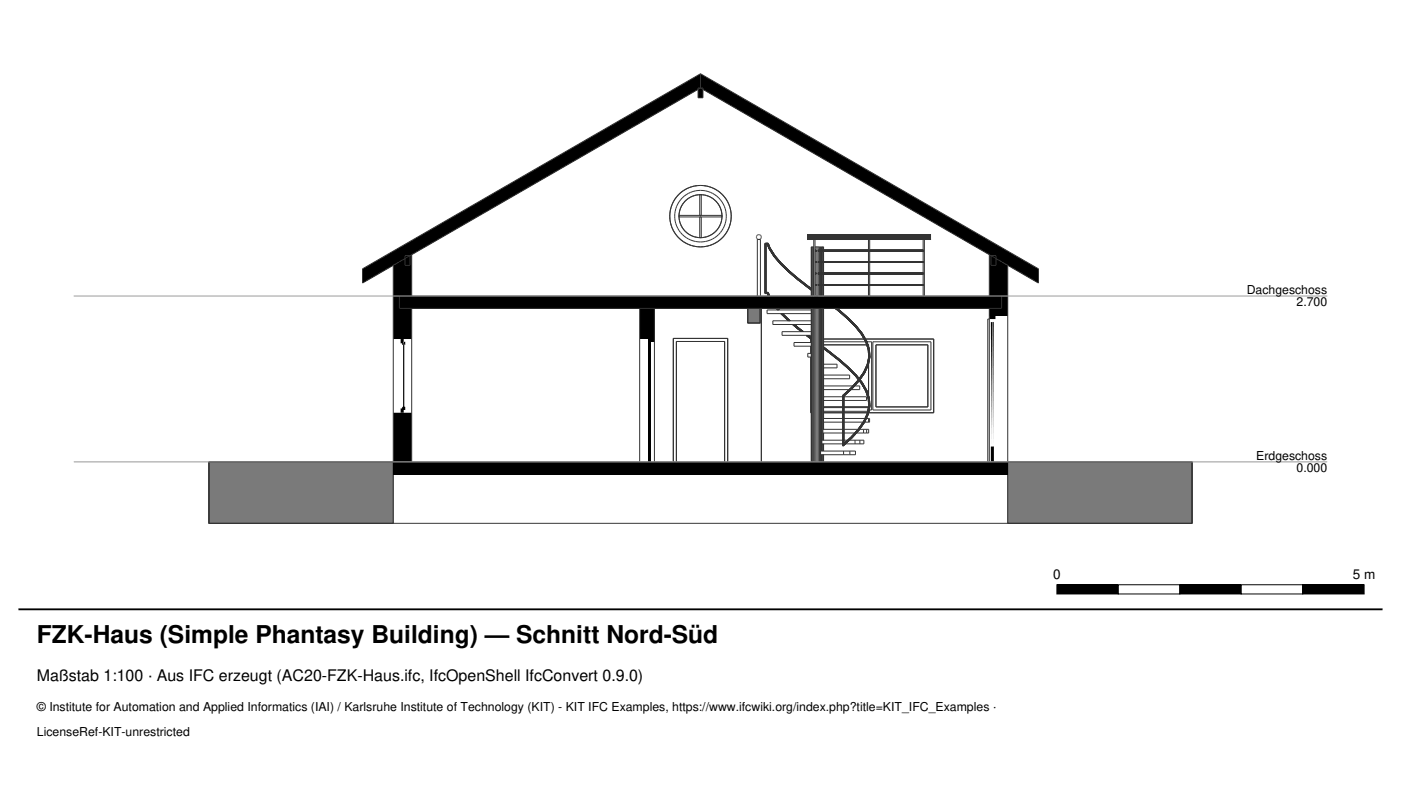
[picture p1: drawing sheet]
<svg xmlns="http://www.w3.org/2000/svg" width="228mm" height="129mm" viewBox="0 0 228 129" stroke-linecap="round" stroke-linejoin="round" font-family="sans-serif">
<path d="M34 75.2h30v10h-30z" fill-rule="evenodd" fill="#7a7a7a"/>
<path d="M34 75.2h30v10h-30z" fill="none" stroke="#222" stroke-width=".16"/>
<path d="M164 75.2h30v10h-30z" fill-rule="evenodd" fill="#7a7a7a"/>
<path d="M164 75.2h30v10h-30z" fill="none" stroke="#222" stroke-width=".16"/>
<path d="M104.1 50.2h2.4v4.9h-2.4zM105.5 55.1h1v.5h-1z" fill="#000"/>
<path d="M105.7 55.6v19.6" fill="none" stroke="#000" stroke-width=".4"/>
<path d="M121.7 50.2h2v2.4h-2z" fill-rule="evenodd" fill="#7a7a7a"/>
<path d="M121.7 50.2h2v2.4h-2z" fill="none" stroke="#222" stroke-width=".16"/>
<g fill="#000">
<path d="M114 12.5l55 31.7v1.9l-55-31.8zM59 43.8l55-31.8v2.3l-55 31.8zM113.6 14.3h.8v1.6h-.8zM59 44.2l55-31.7v1.8l-55 31.8zM65.9 41.6h.8v1.6h-.8zM64 43.2l3-1.7v6.7h-3zM161 48.2h3v3.2h-3zM161 41.5l3 1.7v5h-3zM161.3 41.6h.8v1.6h-.8zM65 48.2h98v2h-98zM114 12l55 31.8v2.3l-55-31.8zM64 75.2h100v2h-100z"/>
<path d="M172 95.2h10v1.5h-10z"/>
<path d="M65.2 55.2h.5v.9h.3v-.5h-.3l.1 .5v10.1h.2v.5h-.3v.5h-.5v-.7h.3v-.3h.1v-10.1h-.1v-.2h-.3zM65.7 66.2h.1l-.1 .5zM65.5 66.5h.2zM65.5 55.9h.2zM65.6 66.2h.1zM65.6 56.1h.1z"/>
<path d="M161 51.4h1v.5h-1zM161.8 51.9v.5h-.2v20.3h-.3v2.5h.5v-2.5h-.2zM161.3 51.9l.1 20.8v-20.3h-.1zM161.4 52.4l.1 20.3zM161.5 52.4v20.3z"/>
<path d="M64 67.2v8h3v-8zM64 48.2v7h3v-7z"/>
</g>
<g fill="none" stroke="#333" stroke-width=".16">
<path d="M113.6 14.3h.8v1.6h-.8zM114 12v2.3M114 12l-55 31.8v2.3l55-31.8M114 12l55 31.8v2.3l-55-31.8M109 35.2v.5M109 34.7v.5M109 35.7l.1 .5M109.1 34.2l-.1 .5M109.1 36.2l.1 .4M109.2 33.7l-.1 .5M109.2 36.6l.2 .5M109.4 33.3l-.2 .4"/>
<path d="M109.4 37.1l.2 .4M109.6 32.8l-.2 .5M109.6 37.5l.2 .5M109.8 32.4l-.2 .4M109.8 38l.3 .4M110.1 32l-.3 .4M110.1 38.4l.4 .3M110.5 31.7l-.4 .3M110.5 38.7l.3 .4M110.5 35.2a3.5 3.5 0 0 0 3.5 3.5M110.5 35.2v.1h7v-.1M110.5 35.2v-.1h7v.1"/>
<path d="M110.8 31.3l-.3 .4M110.8 39.1l.4 .2M111.2 31l-.4 .3M111.2 39.3l.4 .3M111.6 30.8l-.4 .2M111.6 39.6l.5 .2M112.1 30.6l-.5 .2M112.1 39.8l.4 .2M112.5 30.4l-.4 .2M112.5 40l.5 .1M113 30.3l-.5 .1M113.5 30.2l-.5 .1"/>
<path d="M113.9 35.3v3.4h.1M114 30.2h-.5M114 30.2h.5M114 31.7a3.5 3.5 0 0 0-3.5 3.5M114 31.7a3.5 3.5 0 0 1 3.5 3.5M114 31.7h.1v3.4M114 31.7h-.1v3.4M114.1 35.3v3.4h-.1M114.5 30.2l.5 .1M115 30.3l.5 .1M115.5 30.4l.4 .2M115.5 40l-.5 .1"/>
<path d="M115.9 30.6l.5 .2M115.9 39.8l-.4 .2M116.4 30.8l.4 .2M116.4 39.6l-.5 .2M116.8 31l.4 .3M116.8 39.3l-.4 .3M117.2 31.3l.3 .4M117.2 39.1l-.4 .2M117.5 35.2a3.5 3.5 0 0 1-3.5 3.5M117.5 31.7l.4 .3M117.5 38.7l-.3 .4M117.9 32l.3 .4"/>
<path d="M117.9 38.4l-.4 .3M118.2 32.4l.2 .4M118.2 38l-.3 .4M118.4 32.8l.2 .5M118.4 37.5l-.2 .5M118.6 33.3l.2 .4M118.6 37.1l-.2 .4M118.8 33.7l.1 .5M118.8 36.6l-.2 .5M118.9 34.2l.1 .5M118.9 36.2l-.1 .4M119 34.7v.5"/>
<path d="M119 35.7l-.1 .5M119 35.2v.5M123.1 38.6h.1M123.1 38.5v.1M123.1 38.6v.1M123.1 38.5h.1M123.1 38.7h.1M123.1 38.4v.1M123.1 38.7v.1M123.1 38.4h.1M123.1 38.8h.1M123.2 38.4h-.1"/>
<path d="M123.2 38.8h.1M123.2 38.3v.1M123.2 38.8v.1M123.2 38.3h.1M123.2 38.9h.1M123.3 38.2l-.1 .1M123.3 38.9h.1M123.3 38.2h.1M123.3 38.9l.1 .1M123.4 38.2h-.1M123.4 38.2h.1M123.4 39h.1"/>
<path d="M123.5 38.2h-.1M123.5 39h.1M123.5 38.2h.1M123.6 39h-.1M123.6 38.2h.1M123.6 39h.1M123.7 38.2h.1M123.7 38.9l-.1 .1M123.7 38.9h.1M123.7 38.2l.1 .1M123.8 38.9h-.1M123.8 38.3h.1"/>
<path d="M123.8 38.9h.1M123.8 38.8v.1M123.8 38.3v.1M123.8 38.8h.1M123.8 38.4h.1M123.9 38.8h-.1M123.9 38.4h.1M123.9 38.7v.1M123.9 38.4v.1M123.9 38.7h.1M123.9 38.5h.1M123.9 38.6v.1"/>
<path d="M123.9 38.5v.1M123.9 38.6h.1M124.5 39.6v8.2M124.5 39.6v.1M124.5 39.6h.1M124.6 39.6h.1M124.6 39.6v8.2M124.6 39.6h-.1M124.6 39.6h.4M124.6 39.6l.1 .1M124.7 39.7h.1M124.7 39.7h.3"/>
<path d="M124.7 39.7v8M124.7 39.8h.3M124.8 39.6l.1 .1-.1 .1M124.9 39.8l.3 .7M125 39.6h.1M125 39.8h-.3M125 39.8h-.1M125 39.8l.2 .7M125 39.8l.3 .7M125 39.8h.1M125 39.6v.1M125 39.7v.1"/>
<path d="M125 39.7l.3 .8M125 39.7h.1M125 39.7l.3 .7M125 39.7h-.3M131.4 38.2h20v.8h-20zM131.4 38.9h20M131.4 38.8h20M131.4 38.7h20M131.4 38.6h20M131.4 38.5h20M131.4 38.4h20M131.4 38.3h20"/>
<path d="M131.4 38.2h20M132.4 39v9.2M132.6 39v9.2M141.3 39v9.2M141.5 39v9.2M150.2 39v9.2M150.4 39v9.2M64 48.2h100M64 43.2v32M65 48.2v2h98v-2M65.9 41.6h.8v1.6h-.8zM67 41.5v6.7"/>
<path d="M67 50.2v25M104.1 50.2v25M106.5 50.2v25M113 40.1l.5 .1M113.5 40.2h.5M114.5 40.2h-.5M115 40.1l-.5 .1M121.7 50.2v2.4h2v-2.4M123.3 48.2v-9.2h.5v9.2M123.9 50.2v25M124.5 47.7v.1M124.5 47.8h.1"/>
<path d="M124.6 47.8h.3M124.6 47.8h.1M124.7 47.7h.3M124.7 47.7l-.1 .1M124.7 47.6h.3M124.7 47.7h.1M124.8 47.6l.1 .1-.1 .1M124.9 47.8l.2 .4-.2-.4M125 47.6h.1M125 47.8l.1 .4-.2-.4M125 47.8h-.1M125 47.8l.2 .4-.2-.4"/>
<path d="M125 47.8h.1M125 47.8h-.4M125 47.6v.1M125 47.7l.2 .5M125 47.7l.2 .5-.2-.4M125 47.7v.1M125 47.7l.3 .5M125 47.7h.1M125.2 40.5l-.3-.7 .3 .7M125.2 40.5h.1M125.2 40.5l.8 1.3M125.2 40.5l.6 1"/>
<path d="M125.2 40.5l.7 1M125.3 40.5h-.1M125.3 40.5l.7 1.3M125.3 40.5l.6 1M125.3 40.5h.1M125.3 40.4l.8 1.3M125.3 40.4v.1M125.3 40.4l.7 1.1M125.3 40.4h.1M125.8 41.5h.1M125.9 41.5l.1 .3M125.9 41.5h.1"/>
<path d="M125.9 41.5l.2 .3M126 41.5h-.1M126 41.5l.1 .3M126 41.5l.1 .2M126 41.8h.1M126 41.8l.8 .9M126 41.5h.1M126 41.4v.1M126 41.4l.1 .3M126 41.8l1.1 1.2M126.1 41.8h-.1M126.1 41.8l1 1.2"/>
<path d="M126.1 41.8h.1M126.1 41.8l1.1 1.2M126.1 41.7v.1M126.1 41.7l1.1 1.3M126.1 41.7h.1M126.1 41.7l1.3 1.6M126.1 41.7l1.1 1.2M126.3 50.2l.3 .3-.2-.3M126.4 50.2l.3 .3M126.7 50.5l-.2-.3 .3 .3M126.9 42.6l.3 .3M127.1 43h.1"/>
<path d="M127.1 43l1.3 1.3M127.1 51.1l1.2 1.1-1.2-1.1 .2 .2M127.1 43l.2 .3M127.1 43l.3 .3M127.2 43h-.1M127.2 43l.2 .3M127.2 43h.1M127.2 42.9h.1M127.2 42.9l.3 .3M127.2 42.9l1.3 1.3M127.2 43l.3 .2M127.2 42.9v.1"/>
<path d="M127.2 51.1l.2 .2M127.3 51.1l.1 .2M127.3 51.1l.2 .1M127.3 51.3h.1M127.3 43.3h.1M127.4 51.3l.9 .9M127.4 43.3l1 1M127.4 51.1l1.1 1.1M127.4 51.3h.1M127.4 51.3l-.3-.2 .3 .2M127.4 43.3h.1M127.4 43.3l1.1 1"/>
<path d="M127.4 51.3l-.2-.2 .2 .2M127.4 51.3l1 .9M127.5 51.2l.9 1-1-.9M127.5 51.2l-.1 .1M127.5 43.2l-.1 .1M127.5 43.2l1 1.1M127.5 43.2l1 1M127.5 43.1v.1M127.5 51.2l-.1-.1 1.1 1.1M127.5 51.2l1 1-1-1M127.5 51.2h.1M127.5 43.2h.1"/>
<path d="M127.5 51.2l1 1M128.4 44.3h.1M128.4 44.3l1.5 1.3M128.4 44.3l.9 .8M128.5 44.3h-.1M128.5 44.3l.8 .7M128.5 44.3h.1M128.5 44.3l.9 .7M128.5 44.2v.1M128.5 44.2l.9 .8M128.5 52.2h.1M128.5 44.2h.1"/>
<path d="M128.5 44.2l.9 .7M128.5 44.2l1.5 1.2M129 52.8l.9 .8M129 52.8l.3 .3M129.1 52.8l.2 .2M129.2 52.8l.2 .2M129.3 45.1h.1M129.3 53.1l.6 .5M129.3 53.1h.1M129.3 45.1l.6 .5M129.3 53l.6 .6M129.3 53v.1"/>
<path d="M129.3 45v.1M129.3 45l.6 .6M129.4 53l.6 .5M129.4 53h-.1M129.4 45h-.1M129.4 45l.5 .6M129.4 45l.6 .5M129.4 53h.1M129.4 45h.1M129.4 53l-.2-.2 .8 .6M129.4 52.9l.6 .5M129.4 52.9h.1"/>
<path d="M129.4 44.9h.1M129.4 44.9l.6 .5M129.4 52.9l-.1-.1 .7 .6M129.4 52.9l.6 .6M129.4 52.9v.1M129.4 44.9v.1M129.4 44.9l.6 .6M129.9 53.6l.4 .3M129.9 53.6h.1M129.9 45.6h.1M129.9 45.6l.4 .3M129.9 53.6l.5 .4"/>
<path d="M129.9 45.6l1.6 1.2M129.9 53.6l.6 .4M130 53.5l.5 .5M130 53.5l-.1 .1M130 45.5l-.1 .1M130 45.5l1.5 1.3M130 45.5l1.6 1.3M130 53.5l.6 .5M130 53.5h.1M130 45.5h.1M130 45.5l2 1.6-.4-.3M130 45.5l2 1.6"/>
<path d="M130 53.4l.7 .6-.7-.5M130 53.4v.1M130 45.4v.1M130 45.4l1.6 1.3M130 53.4l.7 .6M130 53.4h.1M130 45.4h.1M130 45.4l2 1.6M130.4 53.7l.3 .3M130.4 45.7l1.2 1M131.3 54.6l.2 .2M131.3 54.6l.3 .2"/>
<path d="M131.4 54.6l.6 .5-.4-.4M131.4 54.6l.2 .1M131.5 54.6l.5 .4zM131.5 54.8l.5 .4M131.5 54.8h.1M131.5 54.8l-.3-.2 .3 .2M131.5 46.8h.1M131.5 46.8l.5 .4-.5-.4M131.5 54.8l.5 .4-.5-.4M131.5 46.8l.5 .4M131.6 54.8l.4 .4M131.6 54.8h-.1"/>
<path d="M131.6 46.8h-.1M131.6 46.8l.4 .4M131.6 54.8l.4 .3M131.6 54.8l-.2-.2 .6 .5-.4-.3M131.6 54.8h.1M131.6 46.8h.1M131.6 54.7v.1M131.6 46.7v.1M131.6 46.7l.4 .4M131.6 54.7h.1M131.6 46.7h.1M131.6 54.7l.4 .3"/>
<path d="M131.6 46.7l.4 .3M132 58.1v9.1M132 56.4v1.1M132 55.2v.6M132 57.5h-.5v.6h.5M132 55.8h-2.8v.6h2.8M132 54h-4.7v.6h4.7M132 52.2h-6.2v.6h6.2M132 50.5h-7.2v.6h7.2M132 50.2v25M132.1 40.2v8M132.1 50.2v25"/>
<path d="M132.2 40.2v8M132.2 50.2v25M132.3 40.2v8M132.3 50.2v25M132.4 50.2v25M132.4 40.2h-.4v8M132.6 50.2v25M132.6 40.2h1.4v.5M132.6 46.4h.2v1.8M132.6 46.4h.4M132.6 44.5h.2M132.6 44.5h.4"/>
<path d="M132.6 42.6h.2M132.6 42.7h.2M132.6 42.6h.4M132.6 40.8h.4M132.6 40.8h.2M132.8 40.2v.6M132.8 40.8v1.8M132.8 42.7v1.8M132.8 44.5v1.9l-.2-.1M132.8 50.2v25M133 40.2v8M133 50.2v25"/>
<path d="M133 44.5h-.4M133 42.7h-.4M133 40.8h-.4M133.2 40.2v8M133.2 50.2v25M133.2 46.3h8.1M133.2 46.4h8.1M133.2 44.5h8.1M133.2 42.6h8.1M133.2 42.7h8.1M133.2 40.8h8.1M133.4 40.2v.6"/>
<path d="M133.4 40.8v1.8M133.4 42.7v1.8M133.4 44.6v1.7M133.4 46.4v1.8M133.4 50.2v25M133.5 40.2v.5M133.5 40.8v1.8M133.5 42.7v1.8M133.5 44.6v1.7M133.5 46.4v1.8M133.5 50.2v25M133.7 40.2v.5"/>
<path d="M133.7 40.8v1.8M133.7 42.7v1.8M133.7 44.6v1.7M133.7 46.4v1.8M133.7 50.2v23.2M133.8 40.2v.5M133.8 40.8v1.8M133.8 42.7v1.8M133.8 44.6v1.7M133.8 46.4v1.8M133.8 50.2v21.5M133.9 40.2v.5"/>
<path d="M133.9 40.8v1.8M133.9 42.7v1.8M133.9 44.6v1.7M133.9 46.4v1.8M133.9 50.2v21.5M134 40.8v1.8M134 42.7v1.8M134 44.6v1.7M134 46.4v1.8M134 56.7l.9 .6M134 56.5l1 .7M134 56.5l.9 .7"/>
<path d="M134 56.7l.9 .7M134 50.2v19.7M134 59.3h2.2v.6h-2.2M134 55.2h6.6M134 55.6h6.9M134 56.1h7.1M134.9 57.4l1.5 1.2M134.9 57.4h.1M134.9 57.4l1.2 .9M134.9 57.3v.1M134.9 57.3l1.2 1M134.9 57.3h.1"/>
<path d="M134.9 57.3l-.9-.7 .9 .7M134.9 57.3l1.3 1M134.9 57.2l-.9-.6 .9 .7M134.9 57.2l1.3 1.1M134.9 57.2v.1M134.9 57.2h.1M135 57.2l1.6 1.3M135 57.2l-1-.7 2.2 1.7M135 57.2l1.2 1M135 57.2h.1M135.9 50.2l.2 .2zM136 50.2l.1 .1"/>
<path d="M136 50.2l.2 .1M136.1 50.3l-.2-.1 .5 .4M136.1 50.2l.1 .1M136.1 58.3l.3 .3M136.1 58.3v.1M136.1 50.3l.3 .3M136.1 58.3l.4 .3M136.1 58.3h.1M136.1 50.3h.1M136.1 50.3l.4 .3M136.2 50.2h.1M136.2 58.3l.3 .2"/>
<path d="M136.2 58.3l.3 .3M136.2 58.3h-.1M136.2 50.3h-.1M136.2 50.3l.3 .3M136.2 50.3l.3 .2M136.2 58.3h.1M136.2 50.3h.1M136.2 58.2l.4 .3M136.2 50.2l.4 .3M136.2 58.2l.3 .3M136.2 58.2v.1M136.2 50.2v.1"/>
<path d="M136.2 50.2l.3 .3M136.2 58.2h.1M136.2 58.2l1.8 1.5M136.2 50.2l1.8 1.5M136.4 58.6l1.5 1.3M136.4 58.6h.1M136.4 50.6h.1M136.4 50.6l1.5 1.3M136.5 58.6l1.4 1.3M136.5 58.6h-.1M136.5 50.6h-.1M136.5 50.6l1.4 1.3"/>
<path d="M136.5 50.6l1.4 1.2M136.5 58.5l1.4 1.3M136.5 58.5v.1M136.5 50.5v.1M136.5 50.5l1.4 1.3M136.5 58.5h.1M136.5 50.5h.1M136.5 58.5l1.5 1.2M136.5 50.5l1.5 1.2M136.6 58.5l1.4 1.2M136.6 58.5h.1M136.6 58.5h-.1"/>
<path d="M136.6 50.5h-.1M136.6 50.5h.1M136.6 50.5l1.4 1.2M137.9 59.9l.2 .2M137.9 59.9h.1M137.9 51.9h.1M137.9 51.9l.2 .2M137.9 59.8l.2 .3M137.9 59.8v.1M137.9 51.8v.1M137.9 51.8l.2 .3M137.9 59.9l1.3 1.2-1.1-1"/>
<path d="M137.9 51.9l1.3 1.2M137.9 59.8l.3 .3M137.9 59.8h.1M137.9 51.8h.1M137.9 51.8l1.2 1.3M137.9 59.8l.3 .2M137.9 51.8l.3 .3M138 59.7l.2 .3M138 59.7l-.1 .1M138 51.7l-.1 .1M138 51.7l.2 .3M138 59.7l1.3 1.3"/>
<path d="M138 59.7h.1M138 51.7h.1M138 59.7l.3 .3M138 51.7l.3 .3M138 51.7l1.3 1.3M138.1 52.1h.1M138.1 52.1l1.1 1M138.2 52.1h-.1M138.2 52.1l.9 1M138.2 52.1l1 1M138.2 52v.1M138.2 52l1 1"/>
<path d="M138.2 60l1 1M138.2 60h.1M138.2 52h.1M138.2 52l1.1 1M138.3 60l.9 1M138.3 60h.1M138.3 60h-.1M138.3 52h-.1M138.3 52l1 1M138.3 52l.9 1M139.1 53.1h.1M139.1 53.1l1.1 1.3"/>
<path d="M139.1 53.1l.7 .8M139.2 53.1h-.1M139.2 53.1l.6 .8M139.2 53.1l1 1.2M139.2 53v.1M139.2 53l1 1.4M139.2 53l1 1.3M139.2 53h.1M139.2 53l.6 .8M139.3 53h-.1M139.3 53h.1M139.3 53l.5 .7"/>
<path d="M139.3 53l.6 .7M139.3 53l1 1.3M139.8 53.9h.1M139.8 53.9l.4 .5M139.8 53.8v.1M139.8 53.8l.4 .5M139.8 53.8h.1M139.8 53.7v.1M139.8 53.7l.4 .6M139.9 53.7h-.1M139.9 53.7h.1M139.9 53.7l.3 .6"/>
<path d="M139.9 53.7l.4 .6M139.9 53.7v.1M139.9 53.7l.4 .5M140.2 54.4h.1M140.2 54.4l.7 1.2M140.2 54.3v.1M140.2 54.3l.7 1.3M140.2 54.3h.1M140.2 54.3l.7 1.2M140.2 54.3l.8 1.2M140.3 54.2l-.1 .1M140.3 54.2v.1"/>
<path d="M140.3 54.2l.7 1.3M140.3 54.3h.1M140.3 54.3l.7 1.2M140.3 54.3l.8 1.2M140.9 55.2h11.1v12h-10.6M140.9 55.6h.1M140.9 55.6l.4 1.3-.4-1.3M140.9 55.6l.4 1.3M140.9 55.5v.1M140.9 55.5l.4 1.3M141 55.5h-.1M141 55.5l.3 1.3"/>
<path d="M141 55.5h.1M141 55.5l.4 1.3M141.1 55.5v.1M141.1 55.5l.3 1.3M141.1 55.5l.4 1.3M141.1 55.6l.4 1.2M141.1 55.6h.8v11.1h-.4M141.1 59.3l-.5 1.1M141.1 59.3h.1M141.1 59.3l-.5 1.3M141.2 59.3h-.1M141.2 59.3l-.6 1.3"/>
<path d="M141.2 59.1l-.1 .2M141.2 59.1h.1M141.2 59.3h.1M141.2 59v.1M141.2 59v.3M141.2 59l-.1 .3M141.2 59.3l-.5 1.3M141.3 56.1h.1v.3M141.3 59h-.1M141.3 59h.1M141.3 59l-.1 .3M141.3 59.3h.1"/>
<path d="M141.3 59.3l-.6 1.3M141.3 56.9l.1 1.2M141.3 56.8v.1M141.3 56.8v.5M141.3 59v.1M141.3 59.3v.1M141.3 59.4l-.6 1.2M141.3 59.4l-.6 1.3M141.3 59.4h.1M141.3 56.8h.1M141.3 56.8l.1 1.3M141.3 57.3l.1 .8"/>
<path d="M141.3 59.1h.1M141.3 59.1l-.1 .2M141.3 59.1v.2M141.4 57.8v.4M141.4 59.2v5.2M141.4 57.3h-.1M141.4 57.3v.8M141.4 56.8h-.1M141.4 56.8v.5M141.4 59.1h.1M141.4 59.1l-.1 .2M141.4 59.1l-.1 .3"/>
<path d="M141.4 58.1l-.1 .2M141.4 58.1h.1M141.4 58.1l-.3 1.2M141.4 57.3h.1M141.4 56.8h.1M141.4 58.1l-.2 1M141.4 57.3v.7M141.4 57.3l.1 .7M141.4 58v.1M141.4 58l-.2 1.1M141.4 58l-.2 1M141.4 56.8l.1 .5"/>
<path d="M141.5 57.3h.1M141.5 57.3v.7M141.5 56.8h.1M141.5 56.8v.5M141.5 58h.1M141.5 58h-.1M141.5 58l-.2 1M141.5 58l-.3 1M141.5 56.8v.1M141.5 56.8l.1 1.3M141.5 58v.1M141.5 57.3v.1"/>
<path d="M141.5 57.3v.8M141.5 46.3h8.7M141.5 46.4h8.7M141.5 44.5h8.7M141.5 42.6h8.7M141.5 42.7h8.7M141.5 40.7h8.7M141.5 40.8h8.7M141.5 58.3l-.2 1.1M141.5 58.1h.1M141.5 58.1l-.2 .9M141.5 58.1l-.2 1"/>
<path d="M141.6 58.1h.1M141.6 58.1l-.3 1M141.6 58.1l-.3 1.3M141.6 58.1l-.2 1M142 55.6h9.5v11.1h-9.5zM142.5 56.1h8.5v10.1h-8.5zM161 41.5v6.7M161 50.2v25M161 51.9h-.2v23.3M161.3 41.6h.8v1.6h-.8zM164 43.2v32M34 75.2h160v10h-160z"/>
<path d="M109.6 75.2v-20.1h8.8v20.1M110.1 75.2v-19.6h7.8v19.6M133.5 73.4h5.7v.6h-5.7M133.7 74v1.2M133.8 72.3v1.1M133.8 74v1.2M133.9 70.5h3.3M133.9 69.9h3.3M133.9 72.3v1.1M133.9 74v1.2M134 70.5v1.2M134 72.3v1.1"/>
<path d="M134 74v1.2M134 68.7h3.2M134 68.1h3.2M134 67h3.2M134 66.4h3.2M134 65.2h3.2M134 64.6h3.2M134 63.4h4.2M134 62.8h4.8M134 61.1h4.3v.6h-4.3M134 67.2h3.2M134 66.2h3.2"/>
<path d="M137.2 72.6h.1M137.2 71.7h-3.4v.6h3.4M137.2 64.4h.1M137.2 64.4v8.2M137.3 72.5l-.1 .1M137.3 64.4h.1M137.3 64.4v8.1M137.3 73.4v.6M137.3 72.4v.1M137.3 64.4v8M137.3 72.3v.1M137.3 64.4l.1 .1"/>
<path d="M137.3 64.4v7.9M137.4 71.7h.5M137.4 70.5h1.7M137.4 69.9h2.2M137.4 68.7h3.1M137.4 68.1h3.4M137.4 67h3.8M137.4 66.4h3.9M137.4 64.6h3.6v.6h-3.6M137.4 67.2h3.8M138.1 60.1l1 1M138.1 60.1h.1"/>
<path d="M138.2 60.1l.9 1M138.2 60.1h-.1M138.2 60l1 1.1M138.2 60v.1M138.2 71.7h2.4v.6h-3M138.3 73.4v.6M138.6 71.1l-1.2 1.1M138.6 71.1h.1M138.6 63.1h.1M138.6 63.1l-1.4 1.3M138.6 71.1l-1.3 1.2M138.7 71.1l-1.4 1.2"/>
<path d="M138.7 71.1v.1M138.7 63.1v.1M138.7 63.1l-1.5 1.3M138.7 63.1l-1.4 1.3M138.7 71.2l-1.4 1.2M138.7 71.2l-1.4 1.1M138.7 71.2h.1M138.7 63.2h.1M138.7 63.2l-1.4 1.2M138.7 71.2l-1.5 1.4M138.7 63.2l-1.3 1.3M138.7 71.2l-1.4 1.3"/>
<path d="M139 70.6h.1M139 62.6h.1M139 62.6l-.4 .5M139.1 62.8h.8v.6h-1.4M139.1 70.6h.1M139.1 70.6l-.5 .5M139.1 62.6h.1M139.1 62.6l-.5 .5M139.1 70.6l-.4 .6M139.1 70.6l.1 .1M139.1 62.6l.1 .1M139.1 62.6l-.4 .5"/>
<path d="M139.1 61.1l.6 .7M139.1 61.1h.1M139.1 71.7v.6M139.1 70.7l-.4 .5M139.1 62.7l-.4 .5M139.2 61.1l.5 .7M139.2 61.1h-.1M139.2 70.7l-.5 .4M139.2 70.7h.1M139.2 62.7h.1M139.2 62.7l-.5 .4M139.2 62.7l-.5 .5"/>
<path d="M139.2 70.7l-.5 .5M139.2 70.7h-.1M139.2 62.7h-.1M139.2 61l.5 .8M139.2 61v.1M139.2 61l.5 .8-.5-.8M139.2 61h.1M139.2 61l.6 .7M139.2 61l.6 .7-.6-.7M139.3 61l.5 .7M139.3 61h-.1M139.3 61h.1"/>
<path d="M139.3 61l.5 .6zM139.3 70.5l-.2 .2M139.3 62.5l-.2 .2M139.7 69.8h.1M139.7 61.8l-1.1 1.3M139.7 69.8l-1.1 1.3M139.7 69.8l-.7 .8M139.7 61.8h.1M139.7 61.8l-.7 .8M139.8 69.8h.1M139.8 69.8l-.7 .8M139.8 61.8h.1"/>
<path d="M139.8 61.8l-.8 .8M139.8 69.8v.1M139.8 61.8v.1M139.8 61.8l-.7 .8M139.8 69.9l-.7 .7M139.8 69.9h.1M139.8 61.9h.1M139.8 61.9l-.7 .7M139.8 69.9l-1.1 1.3M139.8 61.9l-1.1 1.3M139.9 70l-1.2 1.2M139.9 70l-.7 .7"/>
<path d="M139.9 62l-.7 .7M139.9 62l-1.2 1.2M139.9 62l.3 .4M139.9 61.9l.3 .4M139.9 69.9l-.7 .8M139.9 69.9v.1M139.9 61.9v.1M139.9 61.9l-.7 .8M139.9 69.9h1.5v.6h-2M139.9 61.8l.3 .5M139.9 71.7v.6M140 61.8l.3 .4"/>
<path d="M140 61.8l.3 .5M140.2 62.4l.7 1.2M140.2 62.4h.1M140.2 62.3l.7 1.3M140.2 62.3v.1M140.2 62.3h.1M140.2 62.3l.7 1.2M140.2 62.3l.8 1.2M140.2 62.3l-.3-.4 .3 .4M140.3 62.2l.7 1.3M140.3 62.2v.1M140.3 62.2l-.1 .1"/>
<path d="M140.3 62.3h.1M140.3 62.3l.7 1.2M140.3 62.3l.8 1.2M140.4 68.8l-.7 1M140.4 60.8l-.7 1M140.4 68.8h.1M140.4 60.8h.1M140.5 68.8h.1M140.5 68.8l-.7 1M140.5 68.8l-.8 1M140.5 60.8h.1M140.5 60.8l-.8 1"/>
<path d="M140.5 60.8l-.7 1M140.5 68.8v.1M140.5 60.8v.1M140.5 68.9l-.7 1M140.5 68.9l-.7 .9M140.5 68.9h.1M140.5 60.9h.1M140.5 60.9l-.7 .9M140.5 60.9l-.7 1M140.5 69.9v.6M140.6 68.9l-.8 1M140.6 68.9h.1"/>
<path d="M140.6 60.9h.1M140.6 60.9l-.8 1M140.6 68.9l-.7 1M140.6 60.9l-.7 1M140.6 68.6l-.9 1.2M140.6 60.6l-.2 .2M140.6 68.6l-.2 .2M140.6 68.6h.1M140.6 60.6h.1M140.7 68.6h.1M140.7 68.6l-.3 .2M140.7 60.6h.1"/>
<path d="M140.7 60.6l-.3 .2M140.7 60.6l-1 1.2M140.7 68.6l-.2 .2M140.7 60.6l-.2 .2M140.7 68.6l-.2 .3M140.7 60.6l-.2 .3M140.7 68.7l-.8 1.3M140.7 68.7l-.1 .2M140.7 60.7l-.1 .2M140.7 60.7l-.8 1.3M140.7 68.6l-.1 .3M140.7 68.6v.1"/>
<path d="M140.7 60.6v.1M140.7 60.6l-.1 .3M140.7 68.7h.1M140.7 60.7h.1M140.8 68.5l-.1 .2M140.8 60.5l-.1 .2M140.9 63.6l.4 1.3M140.9 63.6h.1M140.9 63.5l.4 1.3M140.9 63.5v.1M141 63.5l.4 1.3M141 63.5l.3 1.3"/>
<path d="M141 63.5h-.1M141 68.1h.5v.6h-.8M141 63.5h.1M141 63.5l.5 1.3M141 69.9v.6M141.1 63.5l.4 1.3M141.1 63.5l.3 1.3M141.1 63.5v.1M141.1 63.6l.4 1.2M141.1 67.3l-.5 1.1M141.1 67.3l-.5 1.3M141.1 67.3h.1"/>
<path d="M141.2 67.3l-.6 1.3M141.2 67.3h-.1M141.2 67.1l-.1 .2M141.2 67.3h.1M141.2 67v.3M141.2 67l-.1 .3M141.2 67v.1M141.2 67.3l-.5 1.3M141.3 67l-.1 .3M141.3 67h.1M141.3 67h-.1M141.3 67.3l-.6 1.3"/>
<path d="M141.3 67.3h.1M141.3 64.9l.1 1.2M141.3 64.8v.5M141.3 64.8v.1M141.3 67v.1M141.3 67.3v.1M141.3 67.4l-.6 1.3M141.3 67.4l-.6 1.2M141.3 67.4h.1M141.3 64.8l.1 1.3M141.3 64.8h.1M141.3 65.3l.1 .8"/>
<path d="M141.3 65.3v.1M141.3 67.1v.2M141.3 67.1l-.1 .2M141.3 67.1h.1M141.3 68.1v.6M141.4 65.8v.4h-4M141.4 65.3v.8M141.4 65.3h-.1M141.4 64.8v.5M141.4 64.8h-.1M141.4 67.1l-.1 .2M141.4 67.1h.1"/>
<path d="M141.4 67.1l-.1 .3M141.4 66.1l-.1 .2M141.4 66.1h.1M141.4 65.3v.7M141.4 65.3h.1M141.4 64.8h.1M141.4 66.1l-.3 1.2M141.4 66.1l-.2 1M141.4 65.3l.1 .7M141.4 66l-.2 1.1M141.4 66v.1M141.4 64.8l.1 .5"/>
<path d="M141.5 65.3h.1M141.5 65.3v.7M141.5 64.8v1.2M141.5 64.8v.5M141.5 64.8h.1M141.5 66l-.3 1M141.5 66h.1M141.5 66h-.1M141.5 64.8l.1 1.3M141.5 64.8v.1M141.5 64.9l.1 1.2M141.5 65.3v.8"/>
<path d="M141.5 66v.1M141.5 66l-.2 1M141.5 66.4v.6h-.1M141.5 65.3v.1M141.5 66.3l-.2 1.1M141.5 66.1l-.2 1M141.5 66.1l-.2 .9M141.5 66.1h.1M141.6 66.1l-.3 1.3M141.6 66.1l-.3 1M141.6 66.1h.1M141.6 66.1l-.2 1"/>
<circle cx="114" cy="35.2" r="4.2"/>
</g>
<path d="M12 48.2h204M12 75.2h204" fill="none" stroke="#999" stroke-width=".16"/>
<path d="M3 99.2h222" fill="none" stroke="#000" stroke-width=".3"/>
<path d="M172 95.2h10v1.5h-10z" fill="none" stroke="#000" stroke-width=".16"/>
<path d="M182 95.2h10v1.5h-10z" fill="#fff"/>
<path d="M182 95.2h10v1.5h-10zM192 95.2h10v1.5h-10z" fill="none" stroke="#000" stroke-width=".16"/>
<path d="M192 95.2h10v1.5h-10z" fill="#000"/>
<path d="M202 95.2h10v1.5h-10z" fill="#fff"/>
<path d="M202 95.2h10v1.5h-10zM212 95.2h10v1.5h-10z" fill="none" stroke="#000" stroke-width=".16"/>
<path d="M212 95.2h10v1.5h-10z" fill="#000"/>
<text font-size="4" x="6" y="104.7">FZK-Haus (Simple Phantasy Building) — Schnitt Nord-Süd</text>
<text font-size="2.6" x="6" y="110.9">Maßstab 1:100 · Aus IFC erzeugt (AC20-FZK-Haus.ifc, IfcOpenShell IfcConvert 0.9.0)</text>
<g font-size="2.2">
<text x="171.4" y="94.2">0</text>
<text x="220.2" y="94.2">5 m</text>
</g>
<g font-size="2">
<text x="202.9" y="47.9">Dachgeschoss</text>
<text x="211" y="49.9">2.700</text>
<text x="204.4" y="74.9">Erdgeschoss</text>
<text x="211" y="76.9">0.000</text>
<text x="6" y="115.7">© Institute for Automation and Applied Informatics (IAI) / Karlsruhe Institute of Technology (KIT) - KIT IFC Examples, https://www.ifcwiki.org/index.php?title=KIT_IFC_Examples ·</text>
<text x="6" y="119.9">LicenseRef-KIT-unrestricted</text>
</g>
</svg>
